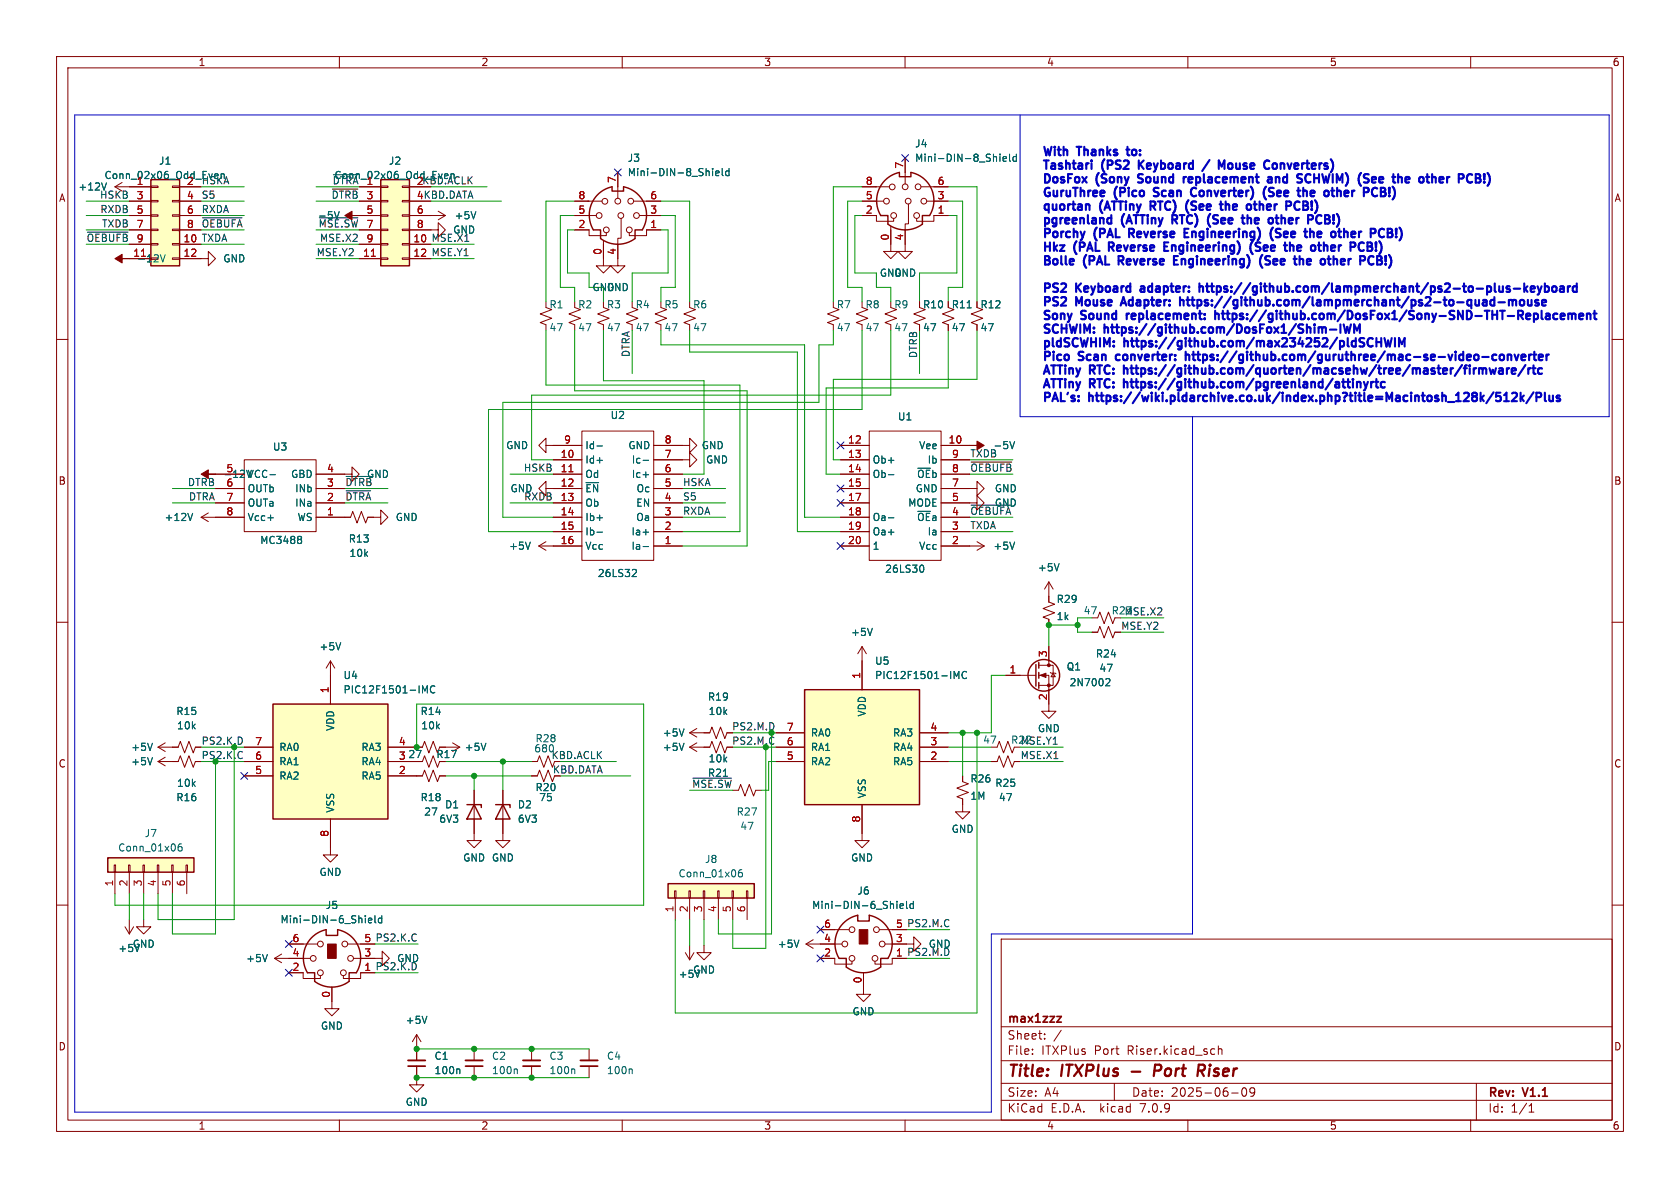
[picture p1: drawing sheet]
<svg xmlns="http://www.w3.org/2000/svg" width="297mm" height="210mm" viewBox="0 0 297 210" stroke-linecap="round" stroke-linejoin="round" font-family="sans-serif">
<g fill="none" stroke="#840000" stroke-width=".18">
<path d="M10 10h277v190h-277zM12 12h273v186h-273zM60 10v2M110 10v2M160 10v2M210 10v2M260 10v2M20.3 33h6.4M20.3 33l1.3 .8M21.6 32.3l-1.3 .7M22.9 35.6h3.8M22.9 38.1h3.8"/>
<path d="M26.7 38h1.2v.2h-1.2zM26.7 35.4h1.2v.3h-1.2zM26.7 32.9h1.2v.2h-1.2zM30.5 38h1.2v.2h-1.2zM30.5 35.4h1.2v.3h-1.2zM30.5 32.9h1.2v.2h-1.2zM31.7 35.6h3.9M31.7 33h3.9M31.7 38.1h3.9M63.5 35.6h3.8M63.5 33h3.8M63.5 38.1h3.8"/>
<path d="M67.3 38h1.3v.2h-1.3zM67.3 35.4h1.3v.3h-1.3zM67.3 32.9h1.3v.2h-1.3zM71.1 38h1.3v.2h-1.3zM71.1 35.4h1.3v.3h-1.3zM71.1 32.9h1.3v.2h-1.3zM72.4 35.6h3.8M72.4 33h3.8M72.4 38.1h6.3M77.5 37.3l1.2 .8M78.7 38.1l-1.2 .8M101.6 35.6h4.8"/>
<path d="M101.6 38.1h3.8M109.2 30.5v4.6M109.8 38.6v3.5h-.6v1.2M112 35.6h4.8M113 38.1h3.8M152.4 38.1h2.5v1h3.1v-.5M152.4 35.6h3.8M152.4 33h4.8M160 27.9v4.6M160.6 36.1v3.5h-.6v1.1M162.8 33h4.8M163.8 35.6h3.8"/>
<path d="M167.6 38.1h-2.5v1h-3v-.5M10 60h2M22.9 43.2h3.8M22.9 45.7h3.8M22.9 40.6h3.8M26.7 43.1h1.2v.2h-1.2zM26.7 40.5h1.2v.3h-1.2zM30.5 45.6h1.2v.2h-1.2zM30.5 43.1h1.2v.2h-1.2zM30.5 40.5h1.2v.3h-1.2zM31.7 45.7h5.1v-1.2l1.3 1.2-1.3 1.3v-1.3M31.7 43.2h3.9"/>
<path d="M31.7 40.6h3.9M63.5 43.2h3.8M63.5 45.7h3.8M63.5 40.6h3.8M67.3 45.6h1.3v.2h-1.3zM67.3 43.1h1.3v.2h-1.3zM67.3 40.5h1.3v.3h-1.3zM71.1 45.6h1.3v.2h-1.3zM71.1 43.1h1.3v.2h-1.3zM71.1 40.5h1.3v.3h-1.3zM72.4 40.6h5.1v-1.2l1.2 1.2-1.2 1.3v-1.3M72.4 43.2h3.8"/>
<path d="M72.4 45.7h3.8M96.5 53.3v1.1l1 .3-2 .8 2 .8-2 .7 1 .4M101.6 53.3v1.1l1 .3-2 .8 2 .8-2 .7 1 .4M101.6 40.6h2.5v1.1h3.1v-.6M106.7 53.3v1.1l1 .3-2 .8 2 .8-2 .7 1 .4M106.7 42.5v4.5h1.2l-1.2 1.3-1.3-1.3h1.3M109.2 43.2v3.8h1.3l-1.3 1.3-1.3-1.3h1.3M111.8 53.3v1.1l1 .3-2.1 .8 2.1 .8-2.1 .7 1.1 .4M116.8 40.6h-2.5v1.1h-3v-.6M116.8 53.3v1.1l1.1 .3-2.1 .8 2.1 .8-2.1 .7 1 .4M121.9 53.3v1.1l1 .3-2 .8 2 .8-2 .7 1 .4M147.3 53.3v1.1l1 .3-2 .8 2 .8-2 .7 1 .4"/>
<path d="M152.4 53.3v1.1l1 .3-2 .8 2 .8-2 .7 1 .4M157.5 40v4.5h1.2l-1.2 1.2-1.3-1.2h1.3M157.5 53.3v1.1l1 .3-2 .8 2 .8-2 .7 1 .4M160 40.6v3.9h1.3l-1.3 1.2-1.3-1.2h1.3M162.6 53.3v1.1l1 .3-2.1 .8 2.1 .8-2.1 .7 1.1 .4M167.6 53.3v1.1l1.1 .3-2.1 .8 2.1 .8-2.1 .7 1 .4M172.7 53.3v1.1l1 .3-2 .8 2 .8-2 .7 1 .4M285 60h2M96.5 78.7v-1.2l-1.3 1.2 1.3 1.3v-1.3h6.4M102.9 76.2h12.7v22.9h-12.7zM115.6 78.7h6.3v-1.2l1.3 1.2-1.3 1.3v-1.3M148.6 78.7h5.1"/>
<path d="M153.7 76.2h12.7v22.9h-12.7zM166.4 78.7h5M35.6 91.4h7.6M35.6 91.4l1.2 .8M36.8 90.7l-1.2 .7M38.1 83.8h5.1M38.1 86.4h5.1M38.1 88.9h5.1M43.2 81.3h12.7v12.7h-12.7zM55.9 83.8h6.3v-1.2l1.3 1.2-1.3 1.3v-1.3M55.9 91.4h6.1l.4-1 .7 2.1 .8-2.1 .7 2.1 .4-1.1h2.3v-1.2l1.3 1.2-1.3 1.3v-1.3M55.9 86.4h5.1"/>
<path d="M55.9 88.9h5.1M95.2 96.5h7.7M95.2 96.5l1.3 .8M96.5 86.4v-1.3l-1.3 1.3 1.3 1.2v-1.2h6.4M96.5 95.8l-1.3 .7M97.8 81.3h5.1M97.8 83.8h5.1M97.8 88.9h5.1M97.8 91.4h5.1M97.8 94h5.1M115.6 81.3h6.3v-1.3l1.3 1.3-1.3 1.3v-1.3M115.6 96.5h5"/>
<path d="M115.6 83.8h5M115.6 86.4h5M115.6 88.9h5M115.6 91.4h5M115.6 94h5M148.6 96.5h5.1M148.6 81.3h5.1M148.6 83.8h5.1M148.6 86.4h5.1M148.6 88.9h5.1M148.6 91.4h5.1M148.6 94h5.1"/>
<path d="M166.4 88.9h6.3v-1.3l1.3 1.3-1.3 1.3v-1.3M166.4 86.4h6.3v-1.3l1.3 1.3-1.3 1.2v-1.2M166.4 96.5h7.6M166.4 81.3h5M166.4 83.8h5M166.4 91.4h5M166.4 94h5M172.7 95.8l1.3 .7M174 96.5l-1.3 .8M10 110h2M58.4 116.8v7.7M58.4 116.8l-.7 1.3"/>
<path d="M58.4 116.8l.8 1.3M152.4 114.3v7.6M152.4 114.3l-.8 1.3M152.4 114.3l.8 1.3M177.8 119.4h5.3M183.6 119.4h1.8v6.3h1.3l-1.3 1.3-1.3-1.3h1.3M183.6 117.6h2.6v3.6h-2.6M185.4 102.9v3.5l1 .4-2 .8 2 .7-2 .8 1 .4v1M185.4 102.9l-.7 1.2M185.4 114.3v3.3M185.4 102.9l.8 1.2M185.7 118.9l.1 .1h.8l.1 .1"/>
<path d="M186.2 119l.4 .6h-.8zM193 109.2h1.1l.3-1 .8 2 .8-2 .7 2 .4-1M193 111.8h1.1l.3-1.1 .8 2.1 .8-2.1 .7 2.1 .4-1h1M285 110h2M27.9 132.1h3.6l.4-1 .7 2 .8-2 .8 2 .3-1h1.1M27.9 134.6h3.6l.4-1 .7 2 .8-2 .8 2 .3-1h1.1M27.9 132.1l1.3 .7M27.9 134.6l1.3 .8M29.2 131.3l-1.3 .8M29.2 133.9l-1.3 .7M43.2 134.6h5.1M43.2 132.1h5.1"/>
<path d="M43.2 137.2h5.1M68.6 134.6h6.1l.4-1 .7 2 .8-2 .7 2 .4-1M68.6 132.1h6.1l.4-1 .7 2 .8-2 .7 2 .4-1h3.6M68.6 137.2h6.1l.4-1.1 .7 2.1 .8-2.1 .7 2.1 .4-1h1M80 131.3l1.3 .8M81.3 132.1l-1.3 .7M83.8 139.7v8.9h1.3l-1.3 1.3-1.3-1.3h1.3M88.9 139.7v8.9h1.3l-1.3 1.3-1.3-1.3h1.3M94 134.6h1l.4-1 .7 2 .8-2 .8 2 .3-1M94 137.2h1l.4-1.1 .7 2.1 .8-2.1 .8 2.1 .3-1M121.9 129.5h3.6l.4-1 .7 2.1 .8-2.1 .7 2.1 .4-1.1h1M121.9 132.1h3.6l.4-1 .7 2 .8-2 .7 2 .4-1h1"/>
<path d="M121.9 132.1l1.3 .7M121.9 129.5l1.3 .8M123.2 131.3l-1.3 .8M123.2 128.8l-1.3 .7M130.6 139.7l.3-1 .8 2 .8-2 .7 2 .4-1h1M137.2 134.6h5M137.2 132.1h5M137.2 129.5h5M162.6 134.6h5M162.6 132.1h5M162.6 129.5h5M170.2 137.2v1l1 .4-2 .7 2 .8-2 .7 1 .4v2.3h1.2l-1.2 1.3-1.3-1.3h1.3"/>
<path d="M175.3 132.1h1l.4-1 .7 2 .8-2 .7 2 .4-1M175.3 134.6h1l.4-1 .7 2 .8-2 .7 2 .4-1h1M10 160h2M20.2 152.9h.2v1.3h-.2zM20.3 154.2v3.8M22.7 152.9h.3v1.3h-.3zM22.9 154.2v3.8M25.3 152.9h.2v1.3h-.2zM25.4 154.2v3.8M27.8 152.9h.3v1.3h-.3zM27.9 154.2v3.8M30.4 152.9h.2v1.3h-.2z"/>
<path d="M30.5 154.2v3.8M32.9 152.9h.2v1.3h-.2zM33 154.2v3.8M58.4 144.8v6.3h1.3l-1.3 1.3-1.3-1.3h1.3M119.3 157.5h.2v1.3h-.2zM119.4 158.8v3.8M121.8 157.5h.2v1.3h-.2zM121.9 158.8v3.8M124.3 157.5h.3v1.3h-.3zM124.5 158.8v3.8M126.9 157.5h.2v1.3h-.2zM127 158.8v3.8"/>
<path d="M129.4 157.5h.3v1.3h-.3zM129.5 158.8v3.8M132 157.5h.2v1.3h-.2zM132.1 158.8v3.8M152.4 142.2v6.4h1.3l-1.3 1.3-1.3-1.3h1.3M285 160h2M22.1 163.8l.8 1.3M22.9 162.6v2.5M23.6 163.8l-.7 1.3M25.4 162.6v1.2h1.3l-1.3 1.3-1.3-1.3h1.3M48.5 169.4h6.4M48.5 169.4l1.3 .8"/>
<path d="M49.8 168.7l-1.3 .7M51.1 172h2.5v1h3v-.5M51.1 166.9h5M58.7 174.5v3.8h1.2l-1.2 1.3-1.3-1.3h1.3M61.5 166.9h4.8M62.5 169.4h5.1v-1.3l1.2 1.3-1.2 1.3v-1.3M66.3 172h-2.5v1h-3.1v-.5M121.2 168.4l.7 1.3M121.9 167.1v2.6M122.7 168.4l-.8 1.3M124.5 167.1v1.3h1.2l-1.2 1.3-1.3-1.3h1.3M142.5 166.9l1.3 .7"/>
<path d="M142.5 166.9h6.3M143.8 166.1l-1.3 .8M145 169.4h2.6v1h3v-.5M145 164.3h5.1M152.7 172v3.8h1.2l-1.2 1.2-1.3-1.2h1.3M155.4 164.3h4.9M156.5 166.9h5v-1.3l1.3 1.3-1.3 1.2v-1.2M160.3 169.4h-2.6v1h-3v-.5M177 166h108v32h-108zM60 198v2M73.7 188.5v3.3h1.2l-1.2 1.2-1.3-1.2h1.3M73.7 182.9v4.6"/>
<path d="M73.7 182.9l-.8 1.3M73.7 182.9l.7 1.3M83.8 185.4v2.1M83.8 188.5v2M94 185.4v2.1M94 188.5v2M104.1 185.4v2.1M104.1 188.5v2M110 198v2M160 198v2M177 194.5h108M177 191.5h108"/>
<path d="M177 187.5h108M177 181.5h108M182.5 186.3v.1M182.5 185.5v.1M184.7 183.6v.1M184.7 182.8v.1M187.6 182.1l-1.3 2M197 191.5v3M210 198v2M215.4 184.9v1.5M215.4 185.5l.2-.1 .4 .1v.9M217.7 193.2h1.2"/>
<path d="M219.7 192.4l.2-.1a.81 .81 0 0 1 .6 .6 .81 .81 0 0 1-.3 .8l-.2 .1a.81 .81 0 0 1-.3-1.4zM221.8 192.9l-.3 .3h-.3l-.2-.3 .1-.5 .4-.1 .2 .1a.99 .99 0 0 1-.3 1.4h-.3M260 198v2M261 191.5v6.5M270.3 196.6h.9M270.3 195.5l.4-.4v1.5"/>
<circle cx="105.9" cy="38.1" r=".51"/>
<circle cx="106.9" cy="35.6" r=".51"/>
<circle cx="109.2" cy="35.6" r=".51"/>
<circle cx="109.8" cy="38.1" r=".51"/>
<circle cx="111.5" cy="35.6" r=".51"/>
<circle cx="112.5" cy="38.1" r=".51"/>
<circle cx="156.7" cy="35.6" r=".51"/>
<circle cx="157.7" cy="33" r=".51"/>
<circle cx="158" cy="38.1" r=".51"/>
<circle cx="160" cy="33" r=".51"/>
<circle cx="160.6" cy="35.6" r=".51"/>
<circle cx="162.1" cy="38.1" r=".51"/>
<circle cx="162.3" cy="33" r=".51"/>
<circle cx="163.3" cy="35.6" r=".51"/>
<circle cx="107.2" cy="40.6" r=".51"/>
<circle cx="111.3" cy="40.6" r=".51"/>
<circle cx="55.4" cy="169.4" r=".51"/>
<circle cx="56.6" cy="172" r=".51"/>
<circle cx="56.6" cy="166.9" r=".51"/>
<circle cx="60.7" cy="172" r=".51"/>
<circle cx="61" cy="166.9" r=".51"/>
<circle cx="62" cy="169.4" r=".51"/>
<circle cx="149.4" cy="166.9" r=".51"/>
<circle cx="150.6" cy="169.4" r=".51"/>
<circle cx="150.6" cy="164.3" r=".51"/>
<circle cx="154.7" cy="169.4" r=".51"/>
<circle cx="154.9" cy="164.3" r=".51"/>
<circle cx="156" cy="166.9" r=".51"/>
</g>
<path d="M200.1 189.4h1.5M205 188.2h-.8l-.2 2M205.1 189.2l-1 .1M211.9 188.2l1 .1a.58 .58 0 0 1-.3 1h-.8M212.3 189.3l.5 .9" fill="none" stroke="#840000" stroke-width=".4"/>
<path d="M186.8 179.7h.8l-.8 1h.8M72.1 188.5h3.1M82.3 188.5h3M92.5 188.5h3M102.6 188.5h3.1" fill="none" stroke="#840000" stroke-width=".3"/>
<g fill="none" stroke="#006464" stroke-width=".18">
<path d="M18.8 32.3l-.4 1.3M38.1 30.7l.4 .1M39.1 30.7v.9M39.2 30.8h.4M59.1 37.4l.4 1.3 .5-1.3M78.8 30.7l.3 .1M79.7 30.7v.9M79.8 30.8h.4M84.1 37.4l-.4 1.3M126 29.8v.1M126 30.2v.9M126.5 30.6l.6-.1v-.2l-.4-.1-.2 .2 .1 .6h.5"/>
<path d="M127.7 29.8v1.1l.2 .2M128.9 30.3l-.4-.1-.2 .3 .1 .5h.5M128.9 29.8v1.3M176.8 27.2v.2M176.8 27.7v.8M177.3 28.1l.6-.1v-.3h-.4l-.2 .2 .1 .6h.5M178.5 27.2v1.1l.2 .2M179.7 27.7h-.4l-.2 .2 .1 .6h.5M179.7 27.2v1.3M28.4 45l.4 1.3 .4-1.3M171 54.4h.7M105.5 78.8h1"/>
<path d="M178.5 78l.5 1.3 .4-1.3M34.1 90.7l-.5 1.3M47.4 91.5h.9M47.7 83.9h1M53.1 94.8l.2 .3-.2 .3 .2 .2v.2l-.2 .3M93.7 95.8l-.4 1.3M105.5 81.4h1M105.5 91.5h1M105.5 94.1h1M113.7 96.6h1M113.7 81.4h1M113.7 94.1h1"/>
<path d="M113.7 83.9h1M157.1 91.5h.9M157.1 83.9h.9M163 99.9a.79 .79 0 0 1 0 1.3M179.4 95.8l-.4 1.3M187.2 99.6l-.4 1.3M60.2 113.6l-.4 1.3M112 100.7h.4l.1 .3-.8 .9h.8M154.2 111.1l-.4 1.2M168.7 118.7l.4 .9 .4-.9v1.3M170.9 118.8a.6 .6 0 0 0-.9 .4 .6 .6 0 0 0 .6 .8l.3-.2M195.7 120h.4l.1 .3-.8 .9h.8"/>
<path d="M26.9 131.4l-.4 1.3M26.9 133.9l-.4 1.3M74.7 121.2l.4 .9 .4-.9v1.3M76.9 121.4a.6 .6 0 0 0-.9 .4 .6 .6 0 0 0 .6 .7l.3-.1M85.9 131.4l-.4 1.3M120.9 131.4l-.4 1.3M120.9 128.8l-.4 1.3M127.9 137.2h.7M32.1 149.2h-.4a.86 .86 0 0 0 0 1.2l.4-.1 .1-.4-.2-.2h-.4l-.1 .2M131.1 153.7l-.3 .1a.86 .86 0 0 0 0 1.2l.4-.1 .1-.4-.3-.3-.3 .1-.2 .2M158.6 159.3v.2M158.6 159.8v.8"/>
<path d="M160.3 159.3v1.1l.1 .2M161.5 159.8h-.4l-.2 .2 .1 .5h.5M161.5 159.3v1.3M47.3 168.7l-.5 1.3M64.6 161.9v.1M64.6 162.3v.8M65.1 162.7l.6-.1v-.2l-.4-.1-.2 .2 .1 .6h.5M66.3 161.9v1.1l.2 .1M67.5 162.4l-.4-.1-.2 .2 .1 .6h.5M67.5 161.9v1.2M75.5 179.6l-.4 1.3M141.2 166.2l-.4 1.3"/>
<path d="M159.1 160.2l.6-.1v-.3h-.4l-.2 .1 .1 .6h.5M81.1 189l.2 .1v.7M91.3 189l.2 .1v.7M101.4 189l.2 .1v.7M111.6 189l.2 .1v.7"/>
</g>
<g fill="#ffffc2" stroke="#ffffc2" stroke-width=".18">
<path d="M142.2 121.9h20.4v20.3h-20.4z"/>
<path d="M26.7 31.8h5v15.2h-5z"/>
<path d="M67.3 31.8h5.1v15.2h-5.1z"/>
<path d="M48.3 124.5h20.3v20.3h-20.3z"/>
<path d="M118.1 156.2h15.2v2.6h-15.2z"/>
<path d="M19 151.6h15.3v2.6h-15.3z"/>
</g>
<g fill="none" stroke="#840000" stroke-width=".25">
<path d="M26.7 31.8h5v15.2h-5zM67.3 31.8h5.1v15.2h-5.1zM105.6 34.5l1.1-.9 1.5-.6v.8h2v-.8a5 5 0 0 1 3.3 7.6h-1.2v1.6a5.1 5.1 0 0 1-6.1 0v-1.6h-1.3a5.1 5.1 0 0 1 .7-6.1zM156.4 31.9l1.1-.8 1.5-.6v.7h2v-.7a5 5 0 0 1 3.3 7.6h-1.2v1.5a5.1 5.1 0 0 1-6.1 0v-1.5h-1.3a5.1 5.1 0 0 1 .7-6.2zM183.1 117.5v3.8M183.6 117.1v1M183.6 118.9v1M48.3 124.5h20.3v20.3h-20.3zM142.2 121.9h20.4v20.3h-20.4zM183.6 120.7v1M19 151.6h15.3v2.6h-15.3zM82.5 142.2h2.6v.5"/>
<path d="M83.8 142.2l1.3 2.6h-2.6zM87.6 142.2h2.6v.5M88.9 142.2l1.3 2.6h-2.6zM118.1 156.2h15.2v2.6h-15.2zM55.1 165.8l1-.9 1.6-.6v1.1h2v-1.1a5 5 0 0 1 3.3 7.7h-1.3v1.5a5.1 5.1 0 0 1-6.1 0v-1.5h-1.2a5.1 5.1 0 0 1 .7-6.2zM149 163.2l1.1-.8 1.5-.6v1h2.1v-1a5 5 0 0 1 3.3 7.6h-1.3v1.5a5.1 5.1 0 0 1-6.1 0v-1.5h-1.3a5.1 5.1 0 0 1 .7-6.2z"/>
<circle cx="184.5" cy="119.4" r="2.79"/>
</g>
<path d="M65.6 45.3h.8M100.6 83.4h.7" fill="none" stroke="#a90000" stroke-width=".18"/>
<g fill="#840000" stroke="#840000" stroke-width=".18">
<path d="M20.3 45.7l1.3-.7v.7h1.3h-1.3v.8z"/>
<path d="M151.9 164.3h1.5v2.6h-1.5z"/>
<path d="M61 38.1l1.2-.8v.8h1.3h-1.3v.8z"/>
<path d="M183.9 119.4l1-.4v.8z"/>
<path d="M171.4 78.7h1.3v-.7l1.3 .7-1.3 .8v-.8z"/>
<path d="M35.6 83.8l1.2-.7v.7h1.3h-1.3v.8z"/>
<path d="M57.9 166.9h1.5v2.5h-1.5z"/>
<circle cx="185.4" cy="121.2" r=".25"/>
<circle cx="185.4" cy="117.6" r=".25"/>
</g>
<path d="M72.1 187.5h3.1M82.3 187.5h3M92.5 187.5h3M102.6 187.5h3.1" fill="none" stroke="#840000" stroke-width=".33"/>
<path d="M35.8 38.5h7M56.5 38.5h6.8M58.7 33.4h4.6M58.9 30.9h4.4M15.4 41h7.2M61.2 86.8h4.3M61.2 84.2h4.5M171.7 89.3h7M171.7 81.7h7.2M122.5 137.6h6.8" fill="none" stroke="#0f0f0f" stroke-width=".18"/>
<g fill="none" stroke="#0000c2" stroke-width=".38">
<path d="M192.4 36.1l.2 .2v.8M193 28.4v.1M193 28.9v1M195.9 39.5h.6M195.9 38.6h.6M196.5 38v1.5M199.1 26.5h.6M199.3 26v1.2l.4 .3M201.2 32.2l.6 .1M201.3 28.4v1.5M201.5 29l.7 .9M201.8 30.8h-.3l-.3 .3 .1 .3 .5 .2"/>
<path d="M202.2 28.4l-.9 .8M203.4 36.4h.6M203.8 36.4l.5 .7M204 34.6l.5 .1M204 35.6h-.6v1.5M204.3 33.2l-.3 .1v.3l.1 .2 .4 .2M207.3 38v1.5M207.3 38.8h.5M207.6 38.8l.5 .7M209.7 31.3l-.3 .1M210.6 31.3h-.3l-.2 .2 .1 .7 .4 .1M210.6 34.3l.1 .2a.52 .52 0 0 0 .8 .1"/>
<path d="M210.6 37l.6 .1M210.8 31.6l-.7 .2M210.9 35.6l-.3 .3 .1 .3 .2 .1M213.8 28.3l-1.3 1.9M214.5 39.5h.5M214.5 38.5l.3 .2M216 29.4l.5-1v1.5M216.7 35.6v1.5M216.7 36.3l.2-.2 .4 .1v.9M217.6 28.9h-.3l-.2 .3 .1 .5 .4 .2M220.5 38.7l.3-.2 .3 .1 .1 .9M220.5 38v1.5"/>
<path d="M222.7 36.3l.2-.2 .4 .1v.9M222.7 35.6v1.5M223.6 35l.2 .2M224.1 32.1l.2 .2 .5-.1M224.2 31.4h.6v.9M224.8 31.6l-.5 .1-.2 .2M225.2 33.3l-.6-.1-.2 .1v.5l.6 .3 .2 .3-.3 .3-.6-.1M225.3 28.9h.3l.2 .3-.1 .5-.4 .2M225.5 31.4l.3-.1 .3 .1 .1 .9M225.5 31.3v1M226.4 28.9v1M226.5 28.9l-.1 .1"/>
<path d="M226.5 38.7l.3-.2 .3 .1 .1 .9M226.5 38v1.5M230.4 35.6v1.5h.6l.2-.1M230.4 36.3h.5M230.9 36.3l.3 .2M231.1 35.8l.1 .1M231.2 36l-.3 .3M231.7 32.1l-.3 .2-.4-.1M232.4 34.1l-.7 .1M232.4 33.9l-.2-.2h-.3l-.2 .2 .1 .7h.5M234.3 38v1.5h.5l.2-.1M234.3 38.7h.5"/>
<path d="M234.8 38.7l.2 .2M235 38.5l-.2 .2M236.8 33.7l.2 .2v.8M237.9 33.7l-.2 .2v.6l.2 .2M238.4 34.1l-.7 .1M242.8 31.3l.4 .1 .1 .2-.8 .2M243.2 32.2l-.4 .1M243.9 31.4v.8M244.1 33.9h.5M244.5 31.6l-.7 .2M244.6 33.9a.4 .4 0 0 1 .4 .4 .4 .4 0 0 1-.3 .4h-.6M244.9 33.6l-.3 .3"/>
<path d="M245.5 33.3l.1 .8M245.6 34.6v.1M245.6 33.2v.9M245.7 33.3l-.1 .8M255.8 31.3v1M256.3 31.3l-.3 .1-.2 .2M263 30.6a1.73 1.73 0 0 1 0 2.3M196 42.9v1.5M196 43.6h.6M196.4 43.6l.5 .8M197.8 45.3v1.5M197.8 46.1h.5"/>
<path d="M198.1 46.1l.5 .7M198.1 54l.5-1.5 .5 1.5M198.3 53.6h.7M199.2 55.4v1M199.6 40.4v1.5M199.6 41.2h.6M199.6 55.4l-.3 .1-.1 .2M200 41.2l.5 .7M202.1 50.6l-.4 .1M202.2 51h-.4a.29 .29 0 0 0-.2 .3 .29 .29 0 0 0 .2 .3h.4M205.8 43.6h.5M205.8 44.4h.7"/>
<path d="M207.5 46h.5M207.5 46.8h.8M208.6 52.5v1.5M208.6 53.2l.2-.2 .4 .1 .1 .9M209.4 41.2h.5M209.4 41.9h.7M209.8 53h.5M212 50.7l.3-.1 .3 .1 .1 .9M212 50.1v1.5M213.2 50.6h.6M214.8 55.6l.2-.2 .4 .1 .1 .9M214.8 54.9v1.5"/>
<path d="M216 55.4h.5M221.1 44.3l.3 .6M222 43.3l.8 .6v.3l-.3 .2-.5-.1M222.8 46.7l.4 .6M223.1 45.1l-.3 .6M223.7 45.7l.8 .6v.3l-.2 .2-.6-.1M224.7 41.9l.3 .5M225 40.3l-.3 .6M225.8 40.4l-.2 .2-.1 .3 .2 .2 .6 .2 .1 .4-.3 .2h-.6M226.2 40.4l.2 .1M230 43.6l-.2-.2h-.3l-.2 .2 .1 .7h.6M230 43.7l-.7 .2"/>
<path d="M231.8 46l-.3-.2h-.2l-.3 .2 .1 .7h.6M231.8 46.1l-.8 .2M233.6 41.2l-.2-.3h-.3l-.2 .3 .1 .7h.5M233.6 41.3l-.7 .1M234.3 57.9l.1 .9M234.5 43.4l.2 .2v.8M235.1 58.3h1.2M235.5 43.4l-.2 .2v.5l.2 .3M236 43.7l-.7 .2M236.2 45.8l.2 .2v.8M237 57.3v1.5M237.3 45.8l-.3 .2v.6l.3 .2"/>
<path d="M237.5 57.3l.4 1.5 .3-1 .3 1 .3-1.5M237.8 46.1l-.8 .2M238 40.9l.3 .3v.7M239.1 40.9l-.2 .3v.5l.2 .2M239.4 58.8v-1.5l.5 1.1 .5-1.1v1.5M239.6 41.3l-.7 .1M241.8 43.6h.5M242.3 43.6a.4 .4 0 0 1 .3 .3 .4 .4 0 0 1-.3 .5h-.5M242.3 42.9l.2 .2v.3l-.2 .2M242.7 59.9l-.1-.1a.54 .54 0 0 0-.7 .2M243.3 42.9v.9M243.3 44.2v.2"/>
<path d="M243.3 59.8v1.5M243.5 46h.5M244 46a.4 .4 0 0 1 .3 .3 .4 .4 0 0 1-.3 .5h-.5M244.2 59.8v1.5M244.3 45.7l-.3 .3M244.8 59.8l.3 1.5 .3-1.1 .3 1.1 .3-1.5M244.9 45.3l.1 .9M245 45.3v.9M245 46.6v.2M245.3 41.2h.5M245.3 40.4h.5l.2 .2 .1 .3-.3 .3M245.8 41.2a.4 .4 0 0 1 .4 .3 .4 .4 0 0 1-.3 .4h-.6"/>
<path d="M246.6 59.8v1.5M246.8 41.8v.1M246.8 40.4v1M264.9 53.4h1.1M266.8 53.2l.4-.2 .2 .2M266.8 53v1M267.4 53.2l.2-.2 .4 .1v.9M267.4 53.2v.8M268.8 53.1l.4-.1 .3 .3v.4l-.3 .3-.4-.1-.1-.2v-.4zM269.5 50.1v1.5M269.6 51l.4 .6M270 50.6l-.5 .6"/>
<path d="M270.1 53l.1 .9 .3 .1 .3-.1M270.6 51.1l.7-.1v-.3l-.5-.1-.2 .2 .1 .7h.6M270.8 53v1M271.8 50.6l.4 1M272 53.1l-.4-.1-.2 .2 .1 .2 .5 .2v.3h-.6M272.2 51.6l-.2 .4-.2 .1M272.5 50.6l-.3 1M272.6 53.5l.7-.1v-.3l-.5-.1-.2 .2 .1 .7h.6M273.1 50.7l.4-.1 .3 .3v.4l-.1 .2h-.6M273.1 50.1v1.5M274.5 50.7l.4-.1 .3 .3v.4l-.3 .3-.4-.1-.1-.2v-.4zM275.3 55.5l-.4-.1-.3 .3v.4l.2 .3h.5"/>
<path d="M275.8 50.7h.6l.1 .9M275.9 55.9l.7-.1-.1-.3-.4-.1-.2 .2 .1 .8h.5M276.5 51h-.5a.29 .29 0 0 0-.3 .3 .29 .29 0 0 0 .3 .3l.5-.1M277.2 50.6v1M277.3 55.6l.4-.2 .2 .2M277.3 55.4v1M277.6 50.6l-.3 .1-.1 .2M277.9 55.6l.2-.2 .4 .1v.9M277.9 55.6v.8M278.8 50.7l-.5-.1-.3 .3v.4l.2 .2h.6M278.8 50.1v1.5M279.2 55.9l.7-.1-.1-.3-.4-.1-.2 .2 .1 .8h.5"/>
<path d="M280.5 55.6l.3-.2 .3 .1 .1 .9M280.5 55.4v1M281.7 55.4h.6M281.9 54.9v1.3l.4 .2M197.8 62.7h-.4l-.1 .3v.5l.5 .2M198.7 64.6v1.5M198.7 67v1.5M199.3 65.2l-.4-.1-.2 .1M199.3 67.6l-.4-.1-.2 .1M209.6 62.8l.2-.1h.4l.1 1M209.6 62.2v1.5M210.8 62.7h.5"/>
<path d="M239.9 67.6l.2-.1 .4 .1v.9M239.9 67.5v1M241.1 67.5l.4 1M241.5 68.5l-.2 .4M241.8 67.5l-.3 1M241.9 61a.52 .52 0 0 0 .8 .1M242.4 67.5v1M242.8 67.5l-.3 .1-.1 .2M243.1 67.5h.6M243.3 67v1.3l.4 .2M243.3 60.5h.9M244.8 67.6l-.4-.1-.3 .3v.4l.2 .2h.5"/>
<path d="M247.3 61.3v-1.5l.5 1 .5-1v1.5M261.5 65.2l.4-.1 .2 .2M261.5 65.1v1M262.1 65.3l.2-.2 .4 .1 .1 .9M262.1 65.3v.8M263.3 65.1l.3 1 .3-.7 .3 .7 .3-1M265 65.2h.6l.1 .9M265.3 62.7h.3l.3 .3v.4l-.3 .3-.3-.1-.2-.2v-.4zM265.3 69.4h-.8v.7l.2-.1 .5 .1 .1 .2v.5l-.3 .1-.5-.1M265.7 65.4l-.5 .1a.29 .29 0 0 0-.2 .3 .29 .29 0 0 0 .2 .3l.5-.1M265.9 70.9h.9M265.9 69.8l.4-.4v1.5"/>
<path d="M266.4 65.1v1M266.5 62.8l.3-.1h.3l.1 1M266.5 62.7v1M266.8 65.1l-.3 .1-.1 .2M267.3 65.6l.7-.2-.1-.2-.4-.1-.2 .2v.7h.6M267.3 69.6l.6-.2 .2 .2 .1 .2-.9 1.1h.9M267.8 62.7l.3 1 .4-1M268.8 69.4v1.5M269 63.2l.7-.2-.1-.3h-.4l-.2 .2v.7h.6M269 70.3l.4 .6M269.4 69.9l-.6 .6M269.7 64.5l-1.3 1.9"/>
<path d="M270.2 65.1v1M270.3 62.7v1M270.6 65.1l-.3 .1-.1 .2M270.8 62.7h-.3l-.2 .3M270.9 65.1h.6M271 62.7h.6M271.1 64.6v1.3l.4 .2M271.1 69.3l-1.3 2M271.3 62.2v1.3l.3 .2M271.6 70.2l.7-.1 .2-.2-.1-.3-.2-.2h-.6v1.5M272 63.2l.8-.2-.1-.3h-.4l-.3 .2 .1 .7h.6M272.6 65.2l-.4-.1-.3 .3v.4l.1 .2h.6"/>
<path d="M273.1 69.4v1.3l.2 .2M273.4 62.7v1M273.8 62.7h-.3l-.1 .3M273.9 69.9l.1 .9 .3 .1 .2-.1M274.5 69.9v1M275.8 70l-.4-.1-.2 .2 .1 .2 .5 .2v.3h-.6"/>
</g>
<path d="M180.3 20.3v53.4h104.2v-53.4h-271.3v176.3h162.1v-31.5h35.5v-91.4" fill="none" stroke="#0000c2" stroke-width=".18"/>
<g fill="none" stroke="#009600" stroke-width=".18">
<path d="M15.2 35.6h7.7M15.2 38.1h7.7M35.6 35.6h7.6M35.6 33h7.6M35.6 38.1h7.6M55.9 35.6h7.6M55.9 33h7.6M76.2 35.6h12.4M76.2 33h9.9M101.6 35.6h-5.1v17.7M101.6 38.1h-2.5v12.7h2.5v2.5M116.8 38.1h2.6v12.7h-2.6v2.5"/>
<path d="M116.8 35.6h5.1v17.7M152.4 35.6h-2.5v15.2h2.5v2.5M152.4 33h-5.1v20.3M152.4 38.1h-1.3v10.2h3.8v2.5h2.6v2.5M167.6 35.6h2.6v15.2h-2.6v2.5M167.6 33h5.1v20.3M167.6 38.1h1.6v10.2h-6.6v5M15.2 40.6h7.7M15.2 43.2h7.7M35.6 40.6h7.6M35.6 43.2h7.6M55.9 40.6h7.6"/>
<path d="M55.9 43.2h7.6M55.9 45.7h7.6M76.2 43.2h7.6M76.2 45.7h7.6M96.5 58.4v9.7h34.3v25.9h-10.2M101.6 40.6h-1.3v7.7h3.8v2.5M101.6 58.4v10.7h30.5v27.4h-11.5M106.7 58.4v8.9h17.8v16.5h-3.9M106.7 50.8v2.5M111.8 58.4v7.6M116.8 40.6h1.3v7.7h-6.3v5M116.8 58.4v2.6h25.4v30.4h6.4"/>
<path d="M121.9 58.4v3.8h19.1v31.8h7.6M147.3 58.4v2.6h-2.5v10.1h-55.9v20.3h8.9M152.4 58.4v14h-66v21.6h11.4M157.5 58.4v11.5h-63.5v11.4h3.8M162.6 58.4v7.6M167.6 58.4v10.2h-21.6v15.2h2.6M172.7 58.4v8.7h-25.4v14.2h1.3M30.5 86.4h7.6M30.5 88.9h7.6M61 86.4h7.6M61 88.9h7.6M90.2 88.9h7.6"/>
<path d="M90.2 83.8h7.6M120.6 86.4h7.7M120.6 88.9h7.7M120.6 91.4h7.7M171.4 81.3h7.7M171.4 94h7.7M171.4 91.4h7.7M171.4 83.8h7.7M177.8 119.4h-2.5v10.1h-7.7M190.5 110.5h-5.1v3.8M193 109.2h-2.5v2.6h2.5M198.1 111.8h7.6"/>
<path d="M198.1 109.2h7.6M35.6 132.1h7.6M41.4 132.1v30.5h-13.5v-4.6M43.2 134.6h-5.1v30.5h-7.6v-7.1M73.7 132.1v-7.6h40.1v35.5h-93.5v-2M78.7 134.6h15.3M78.7 137.2h15.3M83.8 137.2v2.5M88.9 134.6v5.1M99.1 134.6h9.9M99.1 137.2h12.4M121.9 139.7h7.6"/>
<path d="M129.5 132.1h7.7M129.5 129.5h7.7M135.4 132.1v35.5h-5.9v-5M136.4 129.5v35.6h-9.4v-2.5M137.2 134.6h-1.3v5.1h-1.3M167.6 132.1h7.7M167.6 134.6h7.7M170.2 129.5v7.7M172.7 129.5v49.6h-53.3v-16.5M180.3 132.1h7.7M180.3 134.6h7.7M22.9 158v4.6"/>
<path d="M25.4 158v4.6M66.3 172h7.6M66.3 166.9h7.6M121.9 162.6v4.5M124.5 162.6v4.5M160.3 164.3h7.6M160.3 169.4h7.6M73.7 185.4h30.4M73.7 190.5h30.4"/>
</g>
<g fill="none" stroke="#000084" stroke-width=".18">
<path d="M108.6 29.9l1.2 1.2M109.8 29.9l-1.2 1.2M159.4 27.3l1.2 1.2M160.6 27.3l-1.2 1.2M148 78.1l1.2 1.2M149.2 78.1l-1.2 1.2M148 85.8l1.2 1.2M148 88.3l1.2 1.2M148 95.9l1.2 1.2M149.2 85.8l-1.2 1.2M149.2 88.3l-1.2 1.2M149.2 95.9l-1.2 1.2"/>
<path d="M42.6 136.6l1.2 1.2M43.8 136.6l-1.2 1.2M50.4 166.3l1.3 1.2M50.4 171.3l1.3 1.3M51.7 166.3l-1.3 1.2M51.7 171.3l-1.3 1.3M144.4 168.8l1.2 1.2M144.4 163.7l1.2 1.2M145.6 168.8l-1.2 1.2M145.6 163.7l-1.2 1.2"/>
</g>
<g fill="#009600" stroke="#009600" stroke-width=".18">
<circle cx="190.5" cy="110.5" r=".46"/>
<circle cx="185.4" cy="110.5" r=".46"/>
<circle cx="170.2" cy="129.5" r=".46"/>
<circle cx="172.7" cy="129.5" r=".46"/>
<circle cx="83.8" cy="185.4" r=".46"/>
<circle cx="73.7" cy="190.5" r=".46"/>
<circle cx="83.8" cy="190.5" r=".46"/>
<circle cx="73.7" cy="185.4" r=".46"/>
<circle cx="83.8" cy="137.2" r=".46"/>
<circle cx="94" cy="185.4" r=".46"/>
<circle cx="94" cy="190.5" r=".46"/>
<circle cx="88.9" cy="134.6" r=".46"/>
<circle cx="38.1" cy="134.6" r=".46"/>
<circle cx="41.4" cy="132.1" r=".46"/>
<circle cx="73.7" cy="132.1" r=".46"/>
<circle cx="136.4" cy="129.5" r=".46"/>
<circle cx="135.4" cy="132.1" r=".46"/>
</g>
<g font-size="2.8" fill="#840000">
<text x="178" y="190.9">Title:</text>
<text x="187.7" y="190.9">ITXPlus</text>
<text x="205.6" y="190.9">Port</text>
<text x="214.2" y="190.9">Riser</text>
</g>
<g font-size="2.1" fill="#0000c2">
<text x="184.1" y="27.7">With</text>
<text x="190.8" y="27.7">Thanks</text>
<text x="200.4" y="27.7">to:</text>
<text x="184.1" y="30.1">Tashtari</text>
<text x="184.1" y="32.5">DosFox</text>
<text x="184.1" y="34.9">GuruThree</text>
<text x="194" y="32.5">(Sony</text>
<text x="195" y="30.1">(PS2</text>
<text x="197.3" y="34.9">(Pico</text>
<text x="202.3" y="32.5">Sound</text>
<text x="202.4" y="30.1">Keyboard</text>
<text x="205.1" y="34.9">Scan</text>
<text x="211.1" y="32.5">replacement</text>
<text x="212.5" y="34.9">Converter)</text>
<text x="214.6" y="30.1">/</text>
<text x="218.2" y="30.1">Mouse</text>
<text x="226.1" y="34.9">(See</text>
<text x="226.9" y="32.5">and</text>
<text x="227.1" y="30.1">Converters)</text>
<text x="232.9" y="32.5">SCHWIM)</text>
<text x="233.1" y="34.9">the</text>
<text x="238.5" y="34.9">other</text>
<text x="244.5" y="32.5">(See</text>
<text x="246.3" y="34.9">PCB!)</text>
<text x="251.5" y="32.5">the</text>
<text x="257" y="32.5">other</text>
<text x="184.1" y="37.3">quortan</text>
<text x="184.1" y="39.7">pgreenland</text>
<text x="194.7" y="37.3">(ATTiny</text>
<text x="198.5" y="39.7">(ATTiny</text>
<text x="204.4" y="37.3">RTC)</text>
<text x="208.3" y="39.7">RTC)</text>
<text x="211.6" y="37.3">(See</text>
<text x="215.4" y="39.7">(See</text>
<text x="218.5" y="37.3">the</text>
<text x="222.4" y="39.7">the</text>
<text x="224" y="37.3">other</text>
<text x="227.8" y="39.7">other</text>
<text x="231.7" y="37.3">PCB!)</text>
<text x="235.6" y="39.7">PCB!)</text>
<text x="184.1" y="42.1">Porchy</text>
<text x="184.1" y="44.6">Hkz</text>
<text x="184.1" y="47">Bolle</text>
<text x="190.1" y="44.6">(PAL</text>
<text x="191.8" y="47">(PAL</text>
<text x="193.7" y="42.1">(PAL</text>
<text x="197.1" y="44.6">Reverse</text>
<text x="198.8" y="47">Reverse</text>
<text x="200.7" y="42.1">Reverse</text>
<text x="207.7" y="44.6">Engineering)</text>
<text x="209.4" y="47">Engineering)</text>
<text x="211.3" y="42.1">Engineering)</text>
<text x="223.7" y="44.6">(See</text>
<text x="225.4" y="47">(See</text>
<text x="227.3" y="42.1">(See</text>
<text x="230.7" y="44.6">the</text>
<text x="232.4" y="47">the</text>
<text x="234.3" y="42.1">the</text>
<text x="236.2" y="44.6">other</text>
<text x="237.9" y="47">other</text>
<text x="239.7" y="42.1">other</text>
<text x="243.9" y="44.6">PCB!)</text>
<text x="245.6" y="47">PCB!)</text>
<text x="247.5" y="42.1">PCB!)</text>
<text x="184.1" y="51.8">PS2</text>
<text x="190.5" y="51.8">Keyboard</text>
<text x="202.7" y="51.8">adapter:</text>
<text x="213.9" y="51.8">https://github.com/lampmerchant/ps2-to-plus-keyboard</text>
<text x="184.1" y="54.2">PS2</text>
<text x="184.1" y="56.6">Sony</text>
<text x="184.1" y="59">SCHWIM:</text>
<text x="190.5" y="54.2">Mouse</text>
<text x="191.4" y="56.6">Sound</text>
<text x="195.5" y="59">https://github.com/DosFox1/Shim-IWM</text>
<text x="199.4" y="54.2">Adapter:</text>
<text x="200.2" y="56.6">replacement:</text>
<text x="210.5" y="54.2">https://github.com/lampmerchant/ps2-to-quad-mouse</text>
<text x="216.7" y="56.6">https://github.com/DosFox1/Sony-SND-THT-Replacement</text>
<text x="184.1" y="61.5">pldSCWHIM:</text>
<text x="184.1" y="63.9">Pico</text>
<text x="191" y="63.9">Scan</text>
<text x="198.4" y="63.9">converter:</text>
<text x="199" y="61.5">https://github.com/max234252/pldSCHWIM</text>
<text x="211.5" y="63.9">https://github.com/guruthree/mac-se-video-converter</text>
<text x="184.1" y="66.3">ATTiny</text>
<text x="184.1" y="68.7">ATTiny</text>
<text x="184.1" y="71.1">PAL's:</text>
<text x="192.8" y="71.1">https://wiki.pldarchive.co.uk/index.php?title=Macintosh_128k/512k/Plus</text>
<text x="192.9" y="66.3">RTC:</text>
<text x="192.9" y="68.7">RTC:</text>
<text x="199.7" y="66.3">https://github.com/quorten/macsehw/tree/master/firmware/rtc</text>
<text x="199.7" y="68.7">https://github.com/pgreenland/attinyrtc</text>
</g>
<g font-size="2.1" fill="#840000">
<text x="178" y="184">Sheet:</text>
<text x="178" y="181.2">max1zzz</text>
<text x="178" y="186.7">File:</text>
<text x="184.1" y="186.7">ITXPlus</text>
<text x="193.5" y="186.7">Port</text>
<text x="199.5" y="186.7">Riser.kicad_sch</text>
<text x="178" y="196.9">KiCad</text>
<text x="178" y="194.1">Size:</text>
<text x="184.7" y="194.1">A4</text>
<text x="185.7" y="196.9">E.D.A.</text>
<text x="194.6" y="196.9">kicad</text>
<text x="200" y="194.1">Date:</text>
<text x="201.8" y="196.9">7.0.9</text>
<text x="207" y="194.1">2025-06-09</text>
<text x="263" y="194.3">Rev:</text>
<text x="263" y="196.9">Id:</text>
<text x="267.1" y="196.9">1/1</text>
<text x="269.4" y="194.3">V1.1</text>
</g>
<g font-size="1.8" fill="#840000">
<text x="35" y="11.9">1</text>
<text x="85" y="11.9">2</text>
<text x="135" y="11.9">3</text>
<text x="185" y="11.9">4</text>
<text x="235" y="11.9">5</text>
<text x="285" y="11.9">6</text>
<text x="10.3" y="35.9">A</text>
<text x="285.3" y="35.9">A</text>
<text x="163.1" y="58.8">47</text>
<text x="168.2" y="58.8">47</text>
<text x="173.2" y="58.8">47</text>
<text x="10.3" y="85.9">B</text>
<text x="285.3" y="85.9">B</text>
<text x="10.3" y="135.9">C</text>
<text x="77" y="134.2">R17</text>
<text x="97.6" y="136.8">KBD.DATA</text>
<text x="285.3" y="135.9">C</text>
<text x="10.3" y="185.9">D</text>
<text x="285.3" y="185.9">D</text>
<text x="35" y="199.9">1</text>
<text x="85" y="199.9">2</text>
<text x="135" y="199.9">3</text>
<text x="185" y="199.9">4</text>
<text x="235" y="199.9">5</text>
<text x="285" y="199.9">6</text>
</g>
<g font-size="1.8" fill="#006464">
<text x="28" y="29.3">J1</text>
<text x="68.7" y="29.3">J2</text>
<text x="110.9" y="28.8">J3</text>
<text x="161.7" y="26.3">J4</text>
<text x="161.7" y="28.8">Mini-DIN-8_Shield</text>
<text x="13.8" y="33.9">+12V</text>
<text x="18.4" y="31.9">Conn_02x06_Odd_Even</text>
<text x="35.6" y="32.7">HSKA</text>
<text x="58.7" y="32.7">~{DTRA}</text>
<text x="59" y="31.9">Conn_02x06_Odd_Even</text>
<text x="73.6" y="32.8">2KBD.ACLK</text>
<text x="110.9" y="31.3">Mini-DIN-8_Shield</text>
<text x="56.1" y="39">-5V</text>
<text x="80" y="41.5">GND</text>
<text x="80.3" y="39">+5V</text>
<text x="39.4" y="46.6">GND</text>
<text x="104.6" y="51.7">GND</text>
<text x="107.2" y="51.7">GND</text>
<text x="155.4" y="49.1">GND</text>
<text x="158" y="49.1">GND</text>
<text x="97" y="54.7">R1</text>
<text x="97" y="58.8">47</text>
<text x="102.1" y="54.7">R2</text>
<text x="102.1" y="58.8">47</text>
<text x="107.2" y="54.7">R3</text>
<text x="107.2" y="58.8">47</text>
<text x="112.3" y="54.7">R4</text>
<text x="112.3" y="58.8">47</text>
<text x="117.4" y="54.7">R5</text>
<text x="117.4" y="58.8">47</text>
<text x="122.4" y="54.7">R6</text>
<text x="122.4" y="58.8">47</text>
<text x="147.8" y="54.7">R7</text>
<text x="147.8" y="58.8">47</text>
<text x="152.9" y="54.7">R8</text>
<text x="152.9" y="58.8">47</text>
<text x="158" y="54.7">R9</text>
<text x="158" y="58.8">47</text>
<text x="163.1" y="54.7">R10</text>
<text x="168.2" y="54.7">R11</text>
<text x="173.2" y="54.7">R12</text>
<text x="107.8" y="74.3">U2</text>
<text x="158.6" y="74.5">U1</text>
<text x="48.2" y="79.9">U3</text>
<text x="89.4" y="79.6">GND</text>
<text x="103.4" y="82.1">Id+</text>
<text x="103.4" y="79.6">Id-</text>
<text x="111" y="79.6">GND</text>
<text x="111.6" y="82.1">Ic-</text>
<text x="124" y="79.6">GND</text>
<text x="124.7" y="82.1">GND</text>
<text x="154.2" y="82.1">Ob+</text>
<text x="162.4" y="79.6">Vee</text>
<text x="163.9" y="82.1">Ib</text>
<text x="175.5" y="79.6">-5V</text>
<text x="39.4" y="84.7">-12V</text>
<text x="43.7" y="84.7">VCC-</text>
<text x="43.7" y="87.2">OUTb</text>
<text x="43.7" y="89.8">OUTa</text>
<text x="51.4" y="84.7">GBD</text>
<text x="52.1" y="89.8">INa</text>
<text x="52.1" y="87.2">INb</text>
<text x="64.8" y="84.7">GND</text>
<text x="90.2" y="87.2">GND</text>
<text x="103.4" y="84.7">Od</text>
<text x="103.4" y="87.2">~{EN}</text>
<text x="103.4" y="89.8">Ob</text>
<text x="111.6" y="84.7">Ic+</text>
<text x="112.4" y="89.8">EN</text>
<text x="112.4" y="87.2">Oc</text>
<text x="154.2" y="84.7">Ob-</text>
<text x="160.5" y="89.8">MODE</text>
<text x="161.8" y="87.2">GND</text>
<text x="162" y="84.7">~{OE}b</text>
<text x="175.8" y="89.8">GND</text>
<text x="175.8" y="87.2">GND</text>
<text x="29" y="92.3">+12V</text>
<text x="43.7" y="92.3">Vcc+</text>
<text x="52.5" y="92.3">WS</text>
<text x="69.9" y="92.3">GND</text>
<text x="103.4" y="92.3">Ib+</text>
<text x="103.4" y="94.8">Ib-</text>
<text x="111.5" y="94.8">Ia+</text>
<text x="112.4" y="92.3">Oa</text>
<text x="154.2" y="92.3">Oa-</text>
<text x="154.2" y="94.8">Oa+</text>
<text x="162" y="92.3">~{OE}a</text>
<text x="163.9" y="94.8">Ia</text>
<text x="45.9" y="96.4">MC3488</text>
<text x="61.6" y="96.1">R13</text>
<text x="61.7" y="98.7">10k</text>
<text x="89.9" y="97.4">+5V</text>
<text x="103.4" y="97.4">Vcc</text>
<text x="111.5" y="97.4">Ia-</text>
<text x="154.2" y="97.4">1</text>
<text x="156.4" y="101.4">26LS30</text>
<text x="162.4" y="97.4">Vcc</text>
<text x="175.5" y="97.4">+5V</text>
<text x="183.4" y="101.2">+5V</text>
<text x="105.6" y="102.2">26LS32</text>
<text x="186.7" y="106.8">R29</text>
<text x="150.4" y="112.6">+5V</text>
<text x="186.7" y="109.8">1k</text>
<text x="191.5" y="108.8">47</text>
<text x="56.4" y="115.2">+5V</text>
<text x="154.6" y="117.7">U5</text>
<text x="188.5" y="118.7">Q1</text>
<text x="193.6" y="116.4">R24</text>
<text x="194.3" y="119">47</text>
<text x="60.6" y="120.2">U4</text>
<text x="60.6" y="122.8">PIC12F1501-IMC</text>
<text x="125.1" y="124.1">R19</text>
<text x="154.6" y="120.2">PIC12F1501-IMC</text>
<text x="189" y="121.5">2N7002</text>
<text x="31.1" y="126.6">R15</text>
<text x="31.2" y="129.1">10k</text>
<text x="59.3" y="129.3" transform="rotate(-90 59.3 129.3)">VDD</text>
<text x="74.3" y="126.6">R14</text>
<text x="74.4" y="129.1">10k</text>
<text x="94.6" y="131.4">R28</text>
<text x="117.1" y="130.4">+5V</text>
<text x="125.2" y="126.6">10k</text>
<text x="143.3" y="130.4">RA0</text>
<text x="153.3" y="126.8" transform="rotate(-90 153.3 126.8)">VDD</text>
<text x="157.8" y="130.4">RA3</text>
<text x="173.7" y="131.7">47</text>
<text x="183.4" y="129.6">GND</text>
<text x="23.1" y="132.9">+5V</text>
<text x="23.1" y="135.5">+5V</text>
<text x="49.3" y="135.5">RA1</text>
<text x="49.3" y="132.9">RA0</text>
<text x="63.8" y="135.5">RA4</text>
<text x="63.8" y="132.9">RA3</text>
<text x="72.1" y="134.2">27</text>
<text x="82.1" y="132.9">+5V</text>
<text x="94.4" y="133.2">680</text>
<text x="117.1" y="132.9">+5V</text>
<text x="125.1" y="137.5">R21</text>
<text x="125.2" y="135">10k</text>
<text x="143.3" y="135.5">RA2</text>
<text x="143.3" y="132.9">RA1</text>
<text x="157.8" y="135.5">RA5</text>
<text x="157.8" y="132.9">RA4</text>
<text x="31.1" y="141.8">R16</text>
<text x="31.2" y="139.3">10k</text>
<text x="49.3" y="138">RA2</text>
<text x="59.3" y="143.8" transform="rotate(-90 59.3 143.8)">VSS</text>
<text x="63.8" y="138">RA5</text>
<text x="74.3" y="141.8">R18</text>
<text x="78.6" y="143.1">D1</text>
<text x="91.4" y="143.1">D2</text>
<text x="94.6" y="140.1">R20</text>
<text x="95.2" y="141.8">75</text>
<text x="153.3" y="141.2" transform="rotate(-90 153.3 141.2)">VSS</text>
<text x="171.5" y="141.6">1M</text>
<text x="171.5" y="138.5">R26</text>
<text x="175.9" y="139.3">R25</text>
<text x="176.5" y="141.8">47</text>
<text x="25.5" y="148.2">J7</text>
<text x="74.9" y="144.4">27</text>
<text x="77.6" y="145.6">6V3</text>
<text x="91.4" y="145.6">6V3</text>
<text x="130.1" y="144.4">R27</text>
<text x="130.8" y="146.9">47</text>
<text x="168.1" y="147.4">GND</text>
<text x="20.8" y="150.7">Conn_01x06</text>
<text x="56.4" y="155">GND</text>
<text x="81.8" y="152.5">GND GND</text>
<text x="119.9" y="155.3">Conn_01x06</text>
<text x="124.5" y="152.8">J8</text>
<text x="150.4" y="152.5">GND</text>
<text x="57.5" y="160.9">J5</text>
<text x="143.5" y="160.9">Mini-DIN-6_Shield</text>
<text x="151.5" y="158.3">J6</text>
<text x="23.4" y="167.7">GND</text>
<text x="49.5" y="163.4">Mini-DIN-6_Shield</text>
<text x="137.4" y="167.7">+5V</text>
<text x="164.1" y="167.7">GND</text>
<text x="20.8" y="168.5">+5V</text>
<text x="43.4" y="170.3">+5V</text>
<text x="70.1" y="170.3">GND</text>
<text x="119.9" y="173.1">+5V</text>
<text x="122.4" y="172.3">GND</text>
<text x="150.6" y="179.7">GND</text>
<text x="56.6" y="182.2">GND</text>
<text x="71.6" y="181.2">+5V</text>
<text x="76.7" y="187.5">C1</text>
<text x="76.7" y="190.1">100n</text>
<text x="86.9" y="187.5">C2</text>
<text x="86.9" y="190.1">100n</text>
<text x="97" y="187.5">C3</text>
<text x="97" y="190.1">100n</text>
<text x="107.2" y="187.5">C4</text>
<text x="107.2" y="190.1">100n</text>
<text x="71.6" y="195.7">GND</text>
</g>
<g font-size="1.8" fill="#a90000">
<text x="159.8" y="29.9" transform="rotate(-90 159.8 29.9)">7</text>
<text x="24.1" y="32.8">1</text>
<text x="24.1" y="35.3">3</text>
<text x="32.9" y="32.8">2</text>
<text x="32.9" y="35.3">4</text>
<text x="64.7" y="32.8">1</text>
<text x="64.7" y="35.3">3</text>
<text x="73.6" y="32.8">2</text>
<text x="73.6" y="35.3">4</text>
<text x="102.2" y="35.3">8</text>
<text x="109" y="32.5" transform="rotate(-90 109 32.5)">7</text>
<text x="114.9" y="35.3">6</text>
<text x="153" y="35.3">5</text>
<text x="153" y="32.8">8</text>
<text x="165.7" y="35.3">3</text>
<text x="165.7" y="32.8">6</text>
<text x="24.1" y="37.8">5</text>
<text x="24.1" y="40.4">7</text>
<text x="32.9" y="37.8">6</text>
<text x="32.9" y="40.4">8</text>
<text x="64.7" y="37.8">5</text>
<text x="64.7" y="40.4">7</text>
<text x="73.6" y="37.8">6</text>
<text x="73.6" y="40.4">8</text>
<text x="102.2" y="40.4">2</text>
<text x="102.2" y="37.8">5</text>
<text x="114.9" y="40.4">1</text>
<text x="114.9" y="37.8">3</text>
<text x="153" y="37.8">2</text>
<text x="165.7" y="37.8">1</text>
<text x="23.5" y="45.5">11</text>
<text x="24.1" y="42.9">9</text>
<text x="24.1" y="46.6">-12V</text>
<text x="32.3" y="42.9">10</text>
<text x="32.3" y="45.5">12</text>
<text x="64.1" y="45.5">11</text>
<text x="64.7" y="42.9">9</text>
<text x="73" y="42.9">10</text>
<text x="73" y="45.5">12</text>
<text x="106.4" y="45.2" transform="rotate(-90 106.4 45.2)">0</text>
<text x="109" y="45.2" transform="rotate(-90 109 45.2)">4</text>
<text x="157.2" y="42.6" transform="rotate(-90 157.2 42.6)">0</text>
<text x="159.8" y="42.6" transform="rotate(-90 159.8 42.6)">4</text>
<text x="39.9" y="83.6">5</text>
<text x="57.7" y="83.6">4</text>
<text x="99" y="81">10</text>
<text x="99" y="83.6">11</text>
<text x="99.6" y="78.5">9</text>
<text x="117.4" y="83.6">6</text>
<text x="117.4" y="81">7</text>
<text x="117.4" y="78.5">8</text>
<text x="149.8" y="78.5">12</text>
<text x="149.8" y="81">13</text>
<text x="149.8" y="83.6">14</text>
<text x="167.6" y="78.5">10</text>
<text x="168.2" y="83.6">8</text>
<text x="168.2" y="81">9</text>
<text x="39.9" y="86.1">6</text>
<text x="39.9" y="88.6">7</text>
<text x="57.7" y="88.6">2</text>
<text x="57.7" y="86.1">3</text>
<text x="99" y="86.1">12</text>
<text x="99" y="88.6">13</text>
<text x="117.4" y="88.6">4</text>
<text x="117.4" y="86.1">5</text>
<text x="149.8" y="86.1">15</text>
<text x="149.8" y="88.6">17</text>
<text x="168.2" y="88.6">5</text>
<text x="168.2" y="86.1">7</text>
<text x="39.9" y="91.2">8</text>
<text x="57.7" y="91.2">1</text>
<text x="99" y="91.2">14</text>
<text x="99" y="93.7">15</text>
<text x="117.4" y="93.7">2</text>
<text x="117.4" y="91.2">3</text>
<text x="149.8" y="91.2">18</text>
<text x="149.8" y="93.7">19</text>
<text x="168.2" y="93.7">3</text>
<text x="168.2" y="91.2">4</text>
<text x="99" y="96.3">16</text>
<text x="117.4" y="96.3">1</text>
<text x="149.8" y="96.3">20</text>
<text x="168.2" y="96.3">2</text>
<text x="178.4" y="119.1">1</text>
<text x="185.2" y="116.3" transform="rotate(-90 185.2 116.3)">3</text>
<text x="58.2" y="122.6" transform="rotate(-90 58.2 122.6)">1</text>
<text x="152.1" y="120.1" transform="rotate(-90 152.1 120.1)">1</text>
<text x="185.2" y="123.9" transform="rotate(-90 185.2 123.9)">2</text>
<text x="45" y="131.8">7</text>
<text x="70.4" y="131.8">4</text>
<text x="139" y="131.8">6</text>
<text x="139" y="129.3">7</text>
<text x="164.4" y="131.8">3</text>
<text x="164.4" y="129.3">4</text>
<text x="45" y="136.9">5</text>
<text x="45" y="134.4">6</text>
<text x="70.4" y="136.9">2</text>
<text x="70.4" y="134.4">3</text>
<text x="139" y="134.4">5</text>
<text x="164.4" y="134.4">2</text>
<text x="58.2" y="148" transform="rotate(-90 58.2 148)">8</text>
<text x="152.1" y="145.5" transform="rotate(-90 152.1 145.5)">8</text>
<text x="20.1" y="156.8" transform="rotate(-90 20.1 156.8)">1</text>
<text x="22.6" y="156.8" transform="rotate(-90 22.6 156.8)">2</text>
<text x="25.1" y="156.8" transform="rotate(-90 25.1 156.8)">3</text>
<text x="27.7" y="156.8" transform="rotate(-90 27.7 156.8)">4</text>
<text x="30.2" y="156.8" transform="rotate(-90 30.2 156.8)">5</text>
<text x="32.8" y="156.8" transform="rotate(-90 32.8 156.8)">6</text>
<text x="119.1" y="161.4" transform="rotate(-90 119.1 161.4)">1</text>
<text x="121.7" y="161.4" transform="rotate(-90 121.7 161.4)">2</text>
<text x="124.2" y="161.4" transform="rotate(-90 124.2 161.4)">3</text>
<text x="126.7" y="161.4" transform="rotate(-90 126.7 161.4)">4</text>
<text x="129.3" y="161.4" transform="rotate(-90 129.3 161.4)">5</text>
<text x="131.8" y="161.4" transform="rotate(-90 131.8 161.4)">6</text>
<text x="51.6" y="166.6">6</text>
<text x="64.3" y="166.6">5</text>
<text x="145.6" y="166.6">4</text>
<text x="145.6" y="164.1">6</text>
<text x="158.3" y="166.6">3</text>
<text x="158.3" y="164.1">5</text>
<text x="51.6" y="171.7">2</text>
<text x="51.6" y="169.2">4</text>
<text x="64.3" y="169.2">3</text>
<text x="64.3" y="171.7">1</text>
<text x="145.6" y="169.2">2</text>
<text x="152.4" y="173.9" transform="rotate(-90 152.4 173.9)">0</text>
<text x="158.3" y="169.2">1</text>
<text x="58.4" y="176.5" transform="rotate(-90 58.4 176.5)">0</text>
</g>
<g font-size="1.8" fill="#0f0f0f">
<text x="17.6" y="35.2">HSKB</text>
<text x="35.6" y="35.2">S5</text>
<text x="58.5" y="35.2">~{DTRB}</text>
<text x="73.6" y="35.3">4KBD.DATA</text>
<text x="17.6" y="37.8">RXDB</text>
<text x="17.9" y="40.3">TXDB</text>
<text x="35.6" y="37.8">RXDA</text>
<text x="35.6" y="40.3">~{OEBUFA}</text>
<text x="56.2" y="40.3">~{MSE.SW}</text>
<text x="15.2" y="42.8">~{OEBUFB}9</text>
<text x="35.6" y="42.8">TXDA</text>
<text x="55.9" y="45.4">MSE.Y2</text>
<text x="56.5" y="42.8">MSE.X2</text>
<text x="76.2" y="42.8">MSE.X1</text>
<text x="76.2" y="45.4">MSE.Y1</text>
<text x="111.4" y="63.2" transform="rotate(-90 111.4 63.2)">DTRA</text>
<text x="162.2" y="63.4" transform="rotate(-90 162.2 63.4)">DTRB</text>
<text x="92.5" y="83.5">HSKB</text>
<text x="171.4" y="83.5">~{OEBUFB}</text>
<text x="171.4" y="80.9">TXDB</text>
<text x="33.1" y="86">DTRB</text>
<text x="33.3" y="88.6">DTRA</text>
<text x="61" y="88.6">~{DTRA}</text>
<text x="61" y="86">~{DTRB}</text>
<text x="92.6" y="88.6">RXDB</text>
<text x="120.6" y="88.6">S5</text>
<text x="120.6" y="86">HSKA</text>
<text x="120.6" y="91.1">RXDA</text>
<text x="171.4" y="91.1">~{OEBUFA}</text>
<text x="171.4" y="93.6">TXDA</text>
<text x="196.4" y="108.8">R23</text>
<text x="198.1" y="111.4">MSE.Y2</text>
<text x="198.7" y="108.9">MSE.X2</text>
<text x="35.5" y="131.7">PS2.K.D</text>
<text x="129.3" y="129.2">PS2.M.D</text>
<text x="129.3" y="131.7">PS2.M.C</text>
<text x="178.6" y="131.7">R22</text>
<text x="180.3" y="131.7">MSE.Y1</text>
<text x="97.4" y="134.3">KBD.ACLK</text>
<text x="180.3" y="134.3">MSE.X1</text>
<text x="122.3" y="139.4">~{MSE.SW}</text>
<text x="64.3" y="166.6">5 PS2.K.C</text>
<text x="158.3" y="164.1">5 PS2.M.C</text>
<text x="64.3" y="171.7">1 PS2.K.D</text>
<text x="158.3" y="169.2">1 PS2.M.D</text>
</g>
<text font-size="1.8" fill="#009600" x="35.5" y="134.3">PS2.K.C</text>
</svg>
